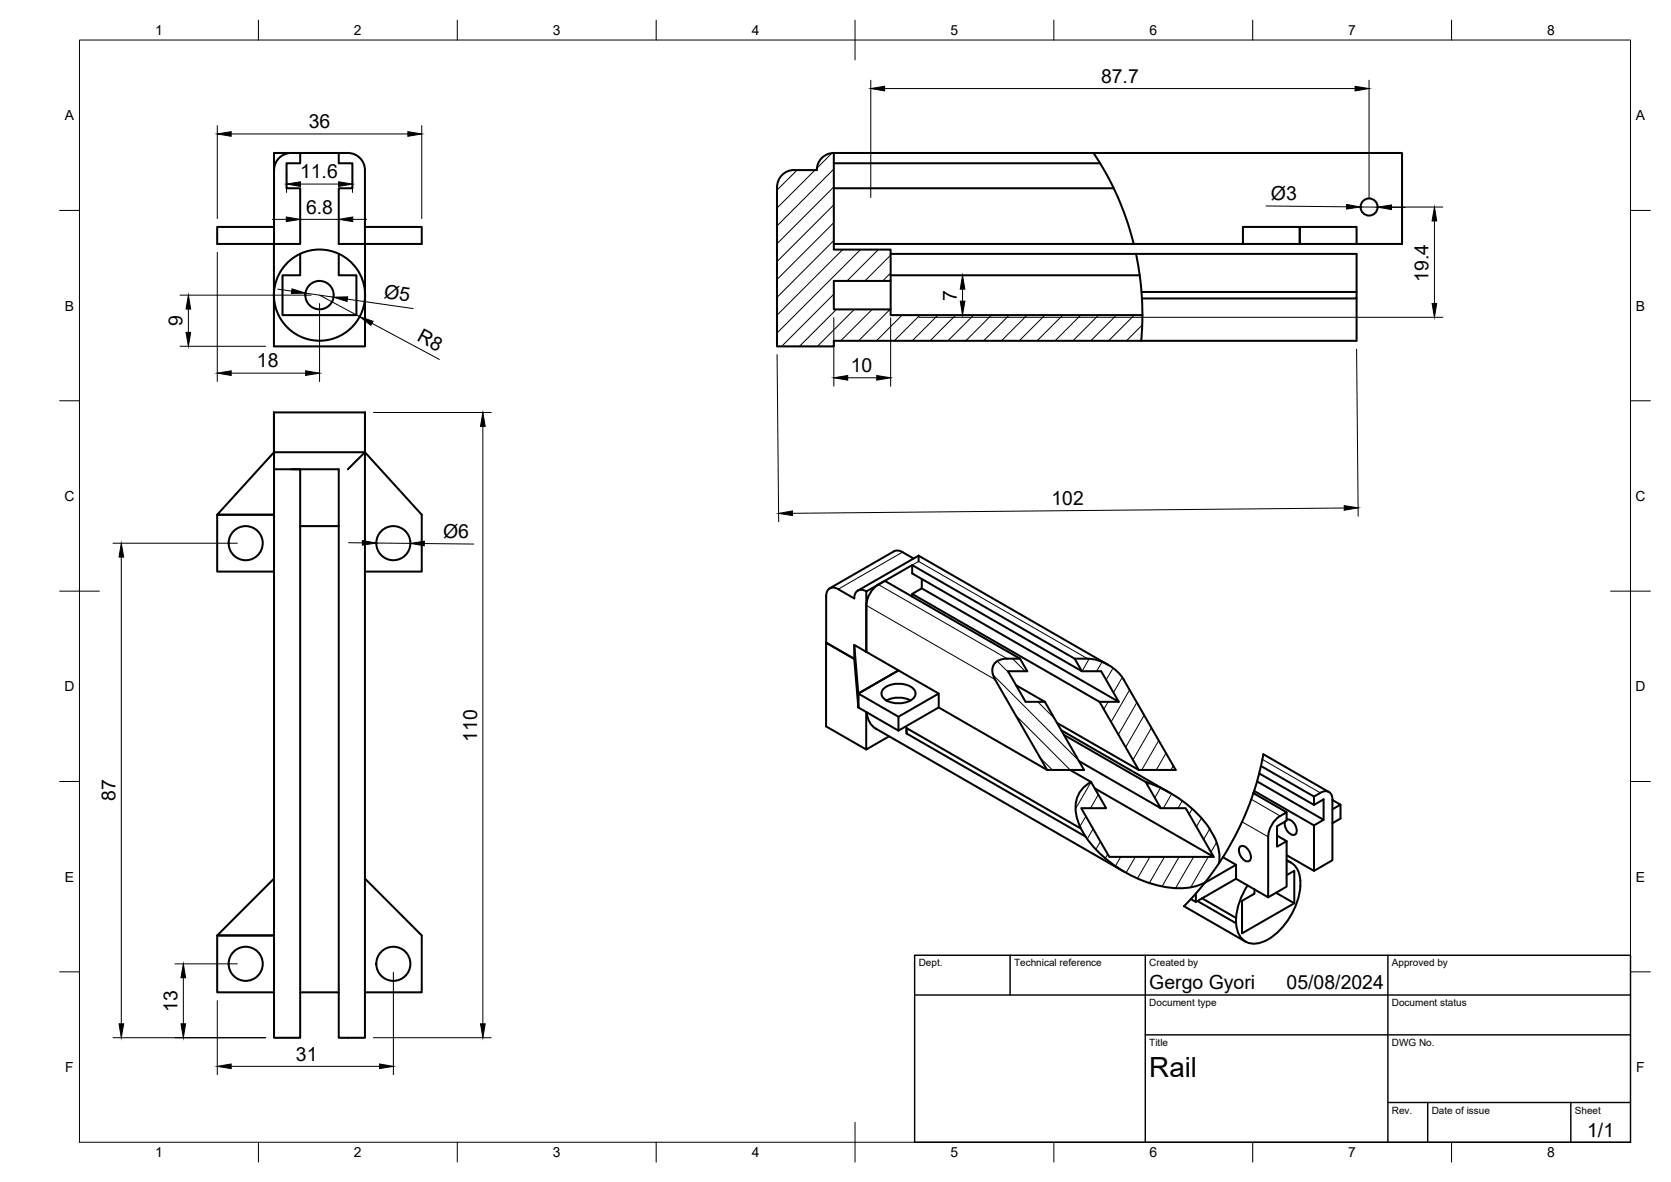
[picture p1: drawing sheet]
<svg xmlns="http://www.w3.org/2000/svg" width="420mm" height="297mm" viewBox="0 0 420 297" stroke-linecap="round" stroke-linejoin="round" font-family="sans-serif">
<!-- layer: Visible -->
<g fill="none" stroke="#000" stroke-width=".51">
<path d="M68.9 38.4h6.6v2.6h-3.4v6.3h3.4v14h-6.6zM73.2 38.4a4.3 4.3 0 0 0-4.3 4.3M75.5 38.4h12M85.2 38.4v2.6h3.4v6.3h-3.4v14h20.8v-4.3h-14.2M87.5 38.4a4.3 4.3 0 0 1 4.3 4.3v32.3M209.7 38.4v24.3h14.2v7.9h-14.2v7.2h14.2v1.4h63.4M209.7 38.4h65.2M209.7 38.4a4.3 4.3 0 0 0-4.3 4.3h-5.7a4.2 4.2 0 0 0-4.3 4.3v40h14.3v-1.4h131.4v-10.6M68.9 57h-14.3v4.3h14.3v25.7h22.9v-12.8M209.7 41h66.9M209.7 47.3h70.3M312.5 57h14.3v4.3h-14.3z"/>
<path d="M326.8 57h14.3v4.3h-14.3zM68.9 73.4v1.6M68.9 73.3v1.7M75.5 63.8a11.5 11.5 0 0 0-6.6 9.5M75.5 63.8a11.5 11.5 0 0 1 9.7 0M75.5 63.8v5.4h-4.5v10h18.6v-10h-4.4v-5.4M85.2 63.8a11.5 11.5 0 0 1 6.6 11.2M91.8 75a11.5 11.5 0 0 1-11.5 10.6 11.5 11.5 0 0 1-11.4-10.6M209.7 61.3h102.8M223.9 63.8h117.2v9.6M223.9 70.6v7.2M223.9 69.2h62.7"/>
<path d="M285.1 61.3a70.5 70.5 0 0 0-10.2-22.9h77.6v22.9h-11.4M285.6 63.8l.1 .3a72.3 72.3 0 0 1 1.5 13v3.9l-.2 4.6M287 73.4h54.1v1.6h-54M68.9 103.6v10.1M68.9 103.6h.1M68.9 113.7h22.9v-10.1h-22.9v14.3M68.9 113.7l-14.3 15.7h14.3h-14.3v14.2h14.3M68.9 117.9v142.9h6.6v-142.9h-2.3M91.8 113.7l-4.3 4.2M91.8 113.7v147.1h-6.6v-142.9h-16.3M91.8 113.7l14.2 15.7v14.2h-14.2M91.8 103.6h.1"/>
<path d="M91.8 103.6v10.1M75.5 132.2h9.7M231 139.6v1.5M231 139.6l-15.3 8.8M231 139.6l47.6 27.5M207.7 149.8v11.7M210.8 148.1l4 2.3M210.8 148.1a1.86 1.86 0 0 0-2.2-.2 1.86 1.86 0 0 0-.9 1.9M217.8 152.1v11.7M217.8 148.6a1.86 1.86 0 0 0-2.1-.2 1.86 1.86 0 0 0-.9 2M217.8 152.1a7 7 0 0 1 4.7-6.1l34 19.5 1.8 3.2h-4.9l4.5 7.7h4.8M229.4 142l40.8 23.5a12.9 12.9 0 0 1 8.9 1.8l.8 .6a9.8 9.8 0 0 1 2.7 2.9l13 22.7h-9.3l-20.5-11.8"/>
<path d="M229.4 149.3l47.1 27.1 9.8 17.1M229.7 140.4l-3.2-1.9a1.91 1.91 0 0 0-1.7 0l-16.2 9.4M231.8 145.5v2.4l-2.4 1.4v.6M231.8 147.9l49.5 28.5-4.4-7.7h-4.9M207.7 161.5l7.1 4.1M214.8 162.1l11.1 6.4-10.1 5.8zM214.8 165.6l1 12.2v-3.5l10.1-5.8 10.1 5.8v3.5l-10.1 5.8M214.8 162.1v3.5M214.8 165.6l-7.1-4.1v21l10.1 5.8 5.8-3.3M217.8 179v9.3M217.8 163.8v-15.2l11.6-6.6v2.1l42.6 24.6-1.8-3.2M217.9 179l.3 1.5a4.6 4.6 0 0 0 2 2.6l62.6 36"/>
<path d="M222.3 173a6.3 6.3 0 0 1 7.3 0 1.77 1.77 0 0 1-.6 3 6 6 0 0 1-7.1-.9 1.61 1.61 0 0 1 .4-2.1zM222.9 176a6.7 6.7 0 0 1 6 0M236 174.3l-10.1 5.8v3.5l-10.1-5.8v-3.5l10.1 5.8M255.5 172.2l7.2 4.2 9.9 17.1h-9.3l-27.3-15.7M256.5 165.5a9.2 9.2 0 0 0-5.7 .6 3.1 3.1 0 0 0-.6 4.7l13.1 22.7M276.5 176.4h4.8M227.9 184.3v-1.3l43.9 25.2M227.9 184.3l45 25.9M228 183v1.3M266.8 183.5l27.4 15.8M267.5 184.7l20.6 11.8M269.1 193.5l5.2 3"/>
<path d="M271.3 191.3l20.6 11.8-3.8-6.6M274.3 196.5l3.8 6.6h-6.2l7 12.2h26.3M274.4 196.5a7.4 7.4 0 0 0-3.6 9.2l1 2.5M275.3 198.1l29.9 17.2-7.1-12.2h-6.2M288.1 196.5a31.6 31.6 0 0 1 16 11.7 12.2 12.2 0 0 1 2.4 8.8M315.2 199.3l-1.2 3.1a76 76 0 0 1-6.5 13M315.2 199.3l8.3 4.8a7 7 0 0 0-4.6 6.2v15.2l-8.1-4.7M315.3 198.8l15.1 8.6v11.4l-6.9-3.9M316.1 196.4l16.7 9.6v-5.1l-2.4 1.4M316.6 194.4l13.8 7.9v-2.1M317.1 192.5l13.3 7.7 1.6-1M332 199.2a1.86 1.86 0 0 1 2.2-.2 1.86 1.86 0 0 1 .8 2"/>
<path d="M334.1 199l-16.5-9.5-1 4.9-1.4 4.9M271.8 208.2l1.1 2M272.9 210.2a31.1 31.1 0 0 0 23.9 13l2.3-.2a11.1 11.1 0 0 0 3.9-1.3M307.5 215.4l-4.6 6.5-3.5 4M307.5 215.4l3.3 1.9v3.5M310.8 217.3l-7.9 4.6M311.8 212.8a1.74 1.74 0 0 1 2.3 1.1 1.75 1.75 0 0 1-.2 2.6 2.67 2.67 0 0 1-2.1-3.7zM321.1 210l2.4 1.4M323.5 219.9l1.9-1.1v8.2l-13.1 7.6v-8.2l3.1-1.8v-1.1M323.5 204.1v2.1l-2.4 1.4v5.2l2.4-1.4v11.4l-4.6 2.7M323.5 216.1l1.1 .7M323.5 206a2.65 2.65 0 0 1 2.5 2.9 .97 .97 0 0 1-.7 .9 .97 .97 0 0 1-1-.4l-1-1.2-.3-1 .1-.8"/>
<path d="M323.5 216.3a4.9 4.9 0 0 1 3.5 5.1 17.4 17.4 0 0 1-9.2 15.2 4.5 4.5 0 0 1-6.9-3.5l-.1-1.1M332.8 206l-2.4 1.4M335 203.4l2.1-1.2-2.1-1.2v15.2l-4.6 2.6M337.1 202.2v3.5l-2.1 1.2M68.9 220.8l-14.3 14.3h14.3h-14.3v14.3h14.3M91.8 220.8l14.2 14.3v14.3h-14.2M299.4 225.9l-1.7 1.8 15.5 8.9M300.7 224.5v2.2M301.1 226.4l9.7 5.6M302.2 225.7l8.6 5M310.8 220.8l-10.1 5.9-1.3-.8M310.8 230.7v1.3"/>
<path d="M313.7 222.5a17.7 17.7 0 0 0-2.9 8.2M320.8 224.4l4.6 2.6M75.5 249.4h9.7"/>
<circle cx="344.2" cy="52" r="2.15"/>
<circle cx="80.3" cy="74.2" r="3.6"/>
<circle cx="61.8" cy="136.5" r="4.3"/>
<circle cx="98.9" cy="136.5" r="4.3"/>
<circle cx="61.8" cy="242.2" r="4.3"/>
<circle cx="98.9" cy="242.2" r="4.3"/>
</g>
<!-- layer: Visible Narrow -->
<path d="M226.9 138.8l-16.1 9.3M217.8 152.1l32.4 18.7M220.9 146.9l32.4 18.6M229.4 142l1.6-.9 42.5 24.4M317.4 190.8l14.6 8.4M312.3 206.5l6.6 3.8M314.6 200.9l7.3 4.2" fill="none" stroke="#000" stroke-width=".25"/>
<!-- layer: BORDER -->
<g fill="none" stroke="#000" stroke-width=".25">
<path d="M20 10.1h390v276.9h-390zM65 5.1v5M115 5.1v5M165 5.1v5M215 5.1v10M265 5.1v5M315 5.1v5M365 5.1v5M15 52.9h5M410 52.9h5M15 100.7h5M410 100.7h5"/>
<path d="M15 148.6h10M405 148.6h10M15 196.4h5M410 196.4h5M15 244.2h5M410 244.2h5M65 287v5M115 287v5M165 287v5M215 282.1v9.9M265 287v5M315 287v5"/>
<path d="M365 287v5"/>
</g>
<!-- layer: TITLEBLOCK -->
<path d="M230 240.1h180v46.9h-180zM230 250h180M254 240.1v9.9M288 240.1v46.9M349 240.1v46.9M288 260.1h122M349 277.1h61M359 277.1v9.9M395 277.1v9.9" fill="none" stroke="#000" stroke-width=".36"/>
<!-- layer: FD_Dimensions -->
<g fill="none" stroke="#000" stroke-width=".25">
<path d="M54.6 31.6v23.3M58.1 33.7h44.5M106 31.6v23.3M218.9 20.2v29.4M222.4 22.3h118.3M344.2 20.2v29.7M68.5 55.1h3.5M72.1 43.1v5.3M75.5 55.1h9.7M75.5 46.3h9.6M88.6 43.1v5.3M88.7 55.1h3.5"/>
<path d="M318.3 51.8l20.3 .2M342.1 52h20.7M349.9 52.1h3.5M360.7 55.5v20.7M45.3 74.2h32.9M47.4 77.7v5.8M54.6 63.4v32.5M69.9 72.7l3.4 .5M76.8 73.7l7.1 1M80.3 74.2l10.1 5.4M80.3 76.3v19.6M87.3 75.2l16.6 2.3"/>
<path d="M209.7 79.8v17.3M223.9 79.8v17.3M231 79.7h131.8M242 72.7v3M45.3 87h21.5M58.1 93.8h18.7M93.5 81.2l17 9.1M195.4 89.1l.4 42M213.1 94.9h7.4M341.1 87.7l.4 42M93.9 103.7h29.6M121.4 107.2v150.1"/>
<path d="M28.4 136.5h31.3M87.6 136.4h3.5M94.6 136.5l8.6 .1M106.7 136.6l12.4 .1M338 127.7l-138.7 1.3M30.5 140v117.3M44 242.2h15.7M46.1 245.7v11.6M54.6 251.5v18.6M98.9 244.3v25.8M28.4 260.8h38.4M58.1 268h37.3"/>
<path d="M93.9 260.8h29.6"/>
</g>
<g fill="#000" stroke="#000" stroke-width=".25">
<path d="M54.6 33.7l3.5-.6v1.2zM102.6 33.1l3.4 .6-3.4 .6zM218.9 22.3l3.5-.6v1.1zM340.7 21.7l3.5 .6-3.5 .5zM72 54.5l3.5 .6-3.5 .6zM72.1 46.3l3.4-.6v1.1zM85.1 45.7l3.5 .6-3.5 .5zM85.2 55.1l3.5-.6v1.2zM338.6 51.4l3.5 .6-3.5 .5zM346.4 52.1l3.5-.6v1.2zM360.7 52l.6 3.5h-1.2zM47.4 74.2l.5 3.5h-1.1z"/>
<path d="M73.4 72.6l3.4 1.1-3.5 .1zM83.9 74.7l3.5-.1-.2 1.2zM242 69.2l.6 3.5h-1.2zM241.4 75.7h1.2l-.6 3.5zM360.1 76.2h1.2l-.6 3.5zM46.8 83.5h1.1l-.5 3.5zM54.6 93.8l3.5-.6v1.1zM76.8 93.2l3.5 .6-3.5 .5zM90.4 79.6l3.4 1.1-.6 1.1zM209.7 94.9l3.4-.5v1.1zM220.5 94.4l3.4 .5-3.4 .6zM121.4 103.7l.6 3.5h-1.2z"/>
<path d="M91.1 135.8l3.5 .7-3.5 .5zM103.2 136.6l3.5-.6v1.2zM195.8 129l3.5-.6v1.2zM338 127.1l3.5 .5-3.5 .6zM30.5 136.5l.6 3.5h-1.2zM29.9 257.3h1.2l-.6 3.5zM45.5 257.3h1.2l-.6 3.5zM46.1 242.2l.6 3.5h-1.2zM120.8 257.3h1.2l-.6 3.5zM54.6 268l3.5-.6v1.1zM95.4 267.4l3.5 .6-3.5 .5z"/>
</g>
<!-- layer: Hatching -->
<g fill="none" stroke="#000" stroke-width=".25">
<path d="M209.2 38.5l-3.8 3.8M200.4 42.7l-5 5.1M204.9 42.7l-9.5 9.6M209.7 42.5l-14.3 14.3M209.7 47l-14.3 14.3M209.7 51.5l-14.3 14.3M209.7 56l-14.3 14.2M209.7 60.4l-14.3 14.3M209.7 73.9l-13.1 13.1M210.3 77.8l-9.3 9.2M211.9 62.7l-16.5 16.5M214.8 77.8l-9.3 9.2"/>
<path d="M216.4 62.7l-21 21M219.3 77.8l-7.9 7.8M220.9 62.7l-7.9 7.9M223.8 77.8l-7.9 7.8M223.9 64.1l-6.4 6.5M223.9 68.6l-1.9 2M226.8 79.2l-6.4 6.4M231.3 79.2l-6.4 6.4M235.8 79.2l-6.4 6.4M240.3 79.2l-6.4 6.4M244.8 79.2l-6.4 6.4M249.3 79.2l-6.5 6.4"/>
<path d="M253.8 79.2l-6.5 6.4M258.3 79.2l-6.5 6.4M262.8 79.2l-6.5 6.4M267.3 79.2l-6.5 6.4M271.8 79.2l-6.5 6.4M276.2 79.2l-6.4 6.4M280.7 79.2l-6.4 6.4M285.2 79.2l-6.4 6.4M287.2 81.7l-3.9 3.9M249.7 169.6l21.5 21.5M250.7 166.1l3 3M254.6 165.5l3.1 3.2"/>
<path d="M255.4 179.8l13.7 13.7M260.9 176.4l4.2 4.1M270.2 165.5h.1M273.9 165.5l-1.8 3.2M277.1 166.3l-1.4 2.4M278.6 176.4l-1.1 1.9M279.9 167.9l-1.7 3M282.2 170.2l-2.2 3.8M284 173.4l-4.6 8M285.9 176.5l-4.7 8.1M287.7 179.7l-4.7 8.1M261.5 190.4l3.1 3.1"/>
<path d="M274.3 196.5l-3.9 6.8M276.2 199.7l-2 3.4M288.8 196.8l-.3 .5M289.5 182.9l-4.6 8.1M291.4 186.1l-4.3 7.4M291.8 198l-1.4 2.5M293.2 189.3l-2.5 4.2M294.6 199.5l-2.1 3.6M295 192.4l-.6 1.1M273 205.1l-1.5 2.6M274.8 208.3l-1.4 2.6M276.7 211.5l-1.2 2"/>
<path d="M278 202.9l-.1 .2M278.5 214.7l-.6 1M281.8 215.3l-1.3 2.4M285.5 215.3l-2.4 4M289.1 215.3l-3.1 5.5M292.8 215.3l-3.8 6.6M296.5 215.3l-4.3 7.5M297.3 201.3l-1.1 1.8M299.8 203.3l-.8 1.3M300.1 215.3l-4.5 7.9M302.1 205.6l-1.3 2.2M303.8 215.3l-4.4 7.7"/>
<path d="M304.2 208.3l-1.6 2.7M305.9 211.7l-1.4 2.5"/>
</g>
<text font-size="7" x="289" y="270.6">Rail</text>
<g font-size="4.9">
<text x="276.8" y="20.8">87.7</text>
<text x="77.6" y="32.2">36</text>
<text x="75.4" y="44.8">11.6</text>
<text x="77" y="53.7">6.8</text>
<text x="319.6" y="50.2" transform="rotate(1 319.6 50.2)">Ø3</text>
<text x="359.2" y="70.8" transform="rotate(-90 359.2 70.8)">19.4</text>
<text x="96.4" y="74.9" transform="rotate(8 96.4 74.9)">Ø5</text>
<text x="240.6" y="75.5" transform="rotate(-90 240.6 75.5)">7</text>
<text x="45.9" y="81.9" transform="rotate(-90 45.9 81.9)">9</text>
<text x="104.6" y="85.5" transform="rotate(28 104.6 85.5)">R8</text>
<text x="64.6" y="92.3">18</text>
<text x="213.9" y="93.5">10</text>
<text x="264.4" y="126.9" transform="rotate(-1 264.4 126.9)">102</text>
<text x="111.4" y="135.1" transform="rotate(1 111.4 135.1)">Ø6</text>
<text x="120" y="186.4" transform="rotate(-90 120 186.4)">110</text>
<text x="29.1" y="201.3" transform="rotate(-90 29.1 201.3)">87</text>
<text x="289" y="248.5">Gergo Gyori</text>
<text x="323.5" y="248.5">05/08/2024</text>
<text x="44.6" y="254.4" transform="rotate(-90 44.6 254.4)">13</text>
<text x="74.4" y="266.5">31</text>
<text x="399.1" y="285.7">1/1</text>
</g>
<g font-size="3.5">
<text x="39" y="8.8">1</text>
<text x="89" y="8.8">2</text>
<text x="139" y="8.8">3</text>
<text x="189" y="8.8">4</text>
<text x="239" y="8.8">5</text>
<text x="289" y="8.8">6</text>
<text x="339" y="8.8">7</text>
<text x="389" y="8.8">8</text>
<text x="16.3" y="30.2">A</text>
<text x="411.3" y="30.2">A</text>
<text x="16.3" y="78">B</text>
<text x="411.3" y="78">B</text>
<text x="16.2" y="125.9">C</text>
<text x="411.2" y="125.9">C</text>
<text x="16.2" y="173.7">D</text>
<text x="411.2" y="173.7">D</text>
<text x="16.3" y="221.6">E</text>
<text x="411.3" y="221.6">E</text>
<text x="16.4" y="269.4">F</text>
<text x="411.4" y="269.4">F</text>
<text x="39" y="290.8">1</text>
<text x="89" y="290.8">2</text>
<text x="139" y="290.8">3</text>
<text x="189" y="290.8">4</text>
<text x="239" y="290.8">5</text>
<text x="289" y="290.8">6</text>
<text x="339" y="290.8">7</text>
<text x="389" y="290.8">8</text>
</g>
<g font-size="2.5">
<text x="231" y="242.9">Dept.</text>
<text x="255" y="242.9">Technical reference</text>
<text x="289" y="242.9">Created by</text>
<text x="350" y="242.9">Approved by</text>
<text x="289" y="252.8">Document type</text>
<text x="350" y="252.8">Document status</text>
<text x="289" y="262.9">Title</text>
<text x="350" y="262.9">DWG No.</text>
<text x="350" y="279.9">Rev.</text>
<text x="360" y="279.9">Date of issue</text>
<text x="396" y="279.9">Sheet</text>
</g>
</svg>
